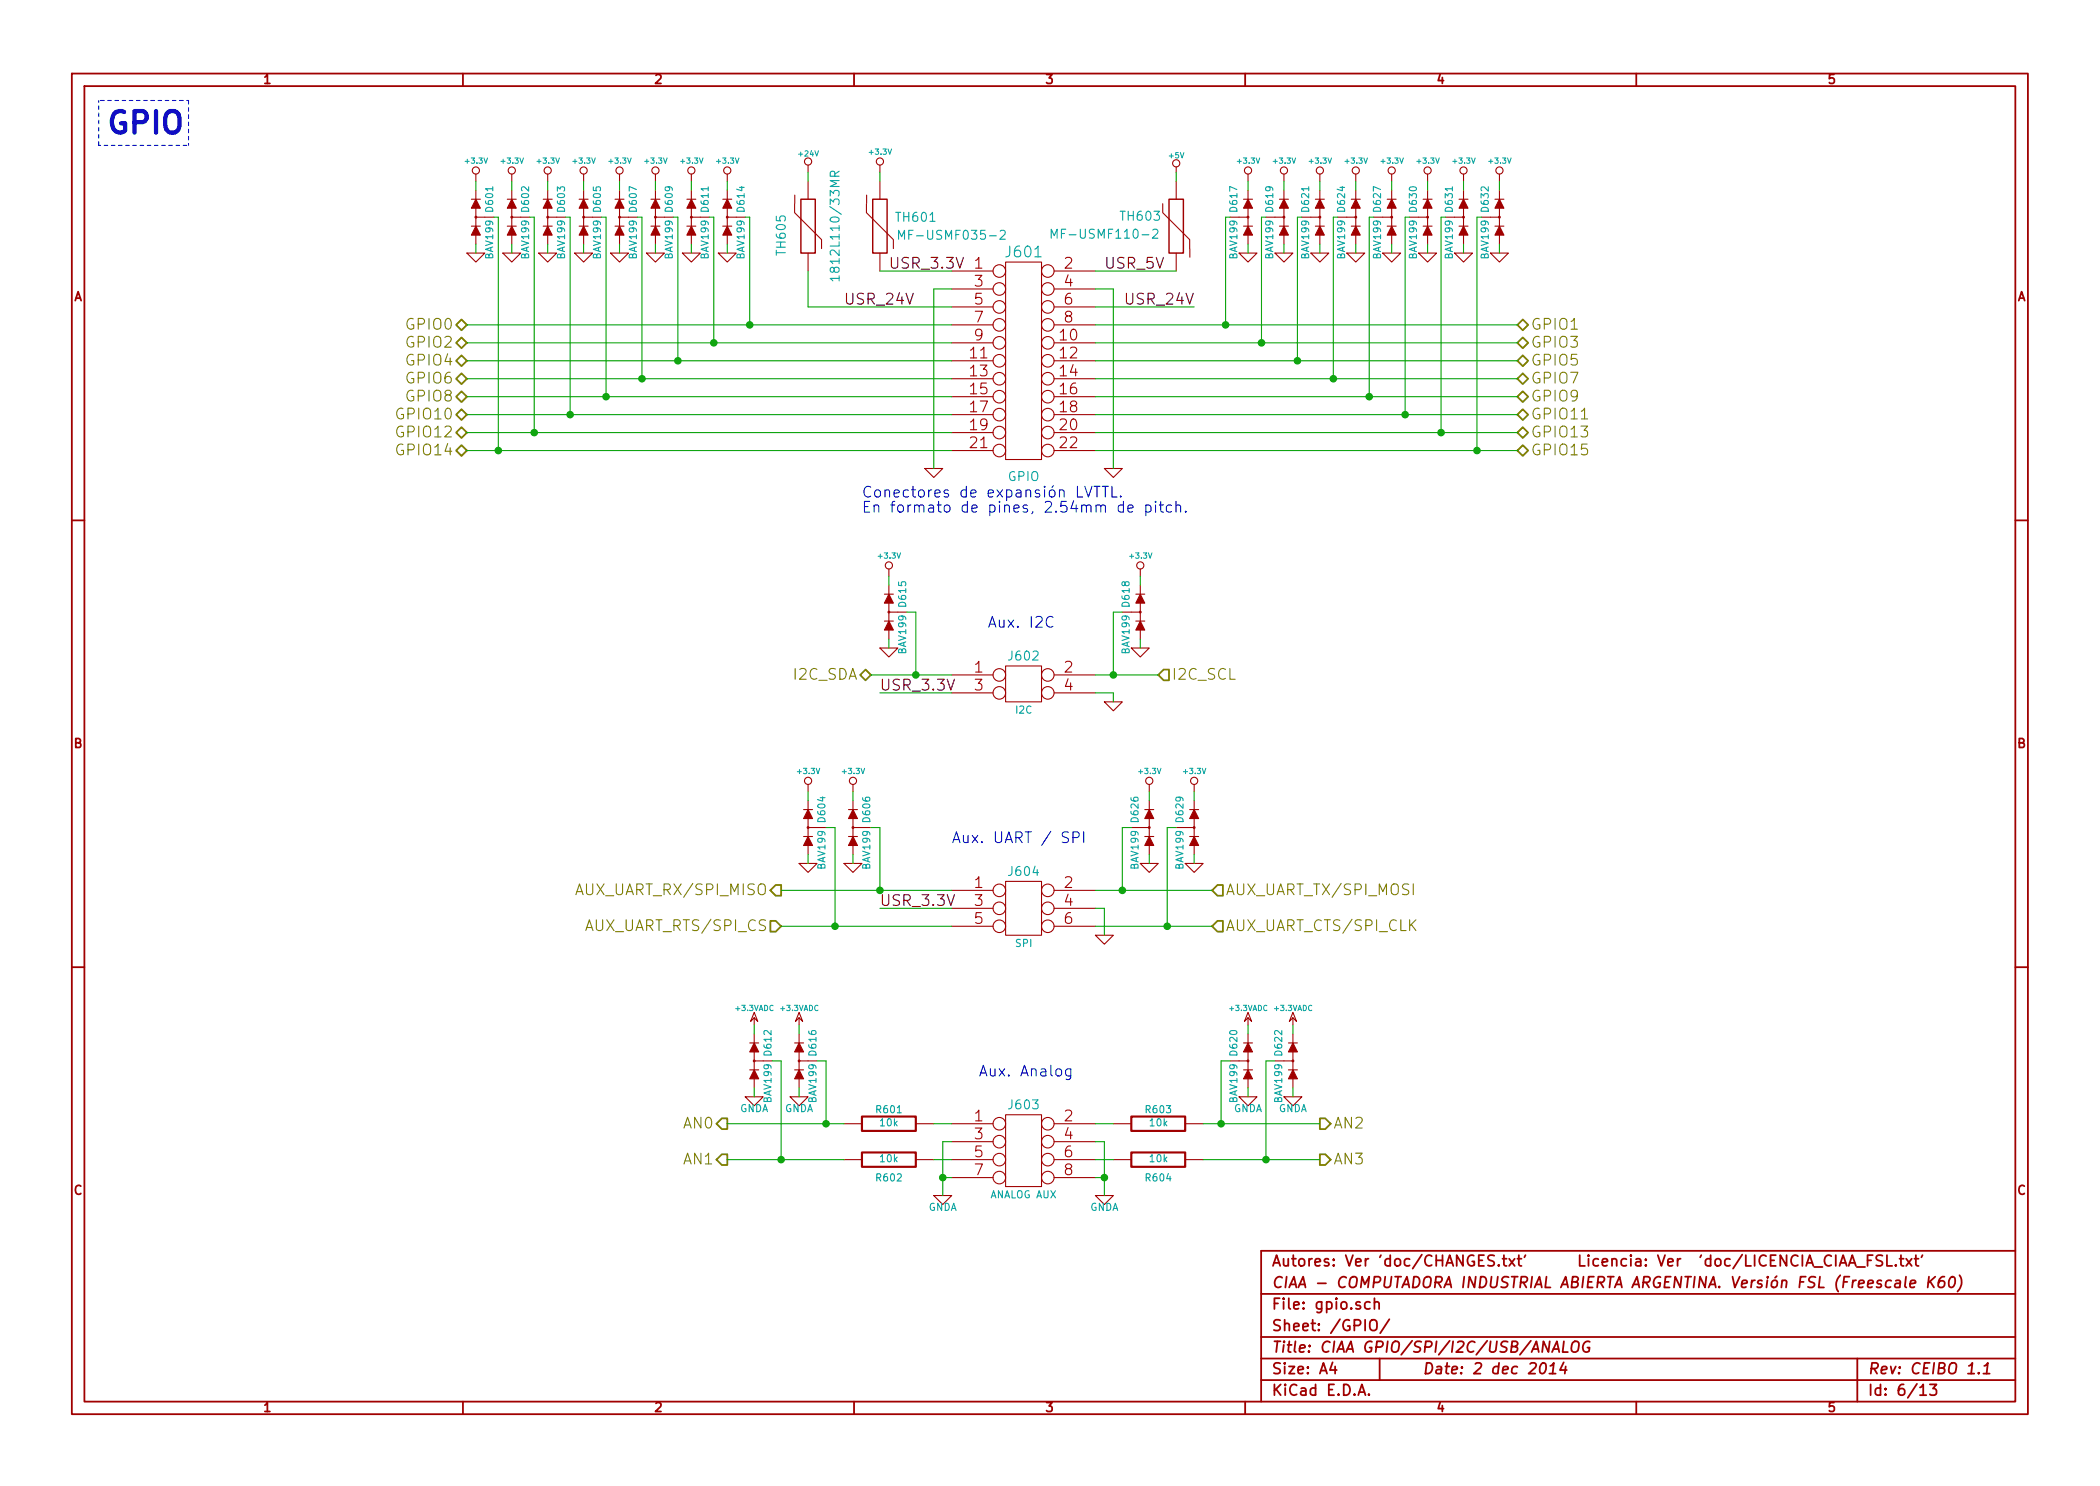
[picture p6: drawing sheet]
<svg xmlns="http://www.w3.org/2000/svg" width="297mm" height="210mm" viewBox="0 0 297 210" stroke-linecap="round" stroke-linejoin="round" font-family="sans-serif">
<g fill="none" stroke="#a00000" stroke-width=".25">
<path d="M10.2 10.4h276.6v189.7h-276.6zM11.9 12.2h273.2v186.1h-273.2zM65.5 10.4v1.8M120.8 10.4v1.8M176.1 10.4v1.8M231.4 10.4v1.8M10.2 73.6h1.7M285.1 73.6h1.7M10.2 136.8h1.7M285.1 136.8h1.7M211.4 177.7a.62 .62 0 0 0-.9 0 .36 .36 0 0 0 .3 .6l.2 .1a.36 .36 0 0 1 .4 .4 .36 .36 0 0 1-.4 .3l-.5-.1M212 179h.1l-.1 .1-.1-.1h.1v.1"/>
<path d="M212.5 178.1h.6M212.7 177.6v1.3l.1 .1 .3 .1M256.6 179.3h1.2M259 177.7a.63 .63 0 0 0-.7 0 .63 .63 0 0 0-.2 .8 .6 .6 0 0 0 .3 .5 .6 .6 0 0 0 .6 0M259.7 177.6v1.5M260.2 179.1l.5-1.5 .5 1.5M260.3 178.7h.8M261.5 179.1l.5-1.5 .5 1.5M261.6 178.7h.8M262.6 179.3h1.2M264.2 178.3h.5M264.9 177.6h-.7v1.5"/>
<path d="M266.3 177.7a.62 .62 0 0 0-.8 0 .36 .36 0 0 0 .2 .6l.3 .1a.36 .36 0 0 1 .3 .4 .36 .36 0 0 1-.3 .3l-.6-.1M266.9 177.6v1.5h.7M268.1 179h.1l-.1 .1v-.1v.1M268.7 178.1h.6M268.9 177.6v1.3l.1 .1 .3 .1M269.6 178.1l.8 1M270.4 178.1l-.8 1M270.8 178.1h.6M271 177.6v1.3l.1 .1 .3 .1M271.9 177.6l-.1 .3M285.1 177h-106.7v21.3M65.5 198.3v1.8"/>
<path d="M120.8 198.3v1.8M176.1 198.3v1.8M178.4 183.1h106.7M178.4 189.2h106.7M178.4 195.3h106.7M178.4 192.2h106.7M188.5 192.8l-.4 1h1M188.8 193.3v1.1M192.1 197.4l.5-1.5 .5 1.5M192.3 197h.7M193.6 197.3h.1l-.1 .1-.1-.1h.1v.1M193.8 184.3a.48 .48 0 0 0-.7 0l-.1 .6a.48 .48 0 0 0 .8 .2"/>
<path d="M193.8 187a.5 .5 0 0 1 .6-.3 .5 .5 0 0 1 .4 .5l-.1 .9a.53 .53 0 0 1-.6 .2 .53 .53 0 0 1-.3-.5zM194.4 184.3a.38 .38 0 0 1 .7 .1v.8M194.4 183.7v1.5M195.1 192.2v3.1M196.5 186.7l-1.3 1.9M218 193a.35 .35 0 0 1 .4-.2 .35 .35 0 0 1 .3 .3 .87 .87 0 0 1-.6 1.3l-.2-.1a1.14 1.14 0 0 1 .1-1.3zM219.2 194.4h.8M219.2 189.8l-.2 1.5-.7-1.5-.2 1.5M219.3 193.3l.5-.5-.2 1.6M219.5 191.3l.7-1.5 .3 1.5M219.7 190.9h.7M221.2 192.8l-.6 1h1"/>
<path d="M221.2 189.8l-.2 1.5h.8M221.5 193.3l-.2 1.1M222.4 190a.49 .49 0 0 1 .6-.2 .49 .49 0 0 1 .3 .5v.5a.53 .53 0 0 1-.4 .5 .53 .53 0 0 1-.6-.2l-.1-.3zM224.9 189.9a.78 .78 0 0 0-1 .4 .78 .78 0 0 0 .4 1l.5-.1v-.5h-.3M231.4 198.3v1.8M262.7 192.2v6.1M268.1 181.2l.2-.1 .4 .1 .1 .2-.1 .8M268.8 181.5l-.5 .1a.35 .35 0 0 0-.3 .5l.2 .1 .5-.1M269.6 180.6l-.2 1.4 .2 .2M270.2 181.7l.7-.2v-.3l-.1-.1-.5 .1-.1 .8 .2 .2 .4-.1M271.6 196.3l.4-.4v1.5M271.6 197.4h.9"/>
<path d="M272.8 180.6l-.1 1.6M273 195.9h.9l-.5 .6a.42 .42 0 0 1 .5 .3v.3l-.1 .2-.6 .1-.2-.1M273 181.3l.6 .9M273.7 180.6l-1 .9M275 180.6a.72 .72 0 0 0-.8 .7v.7a.52 .52 0 0 0 .8-.1v-.5a.49 .49 0 0 0-.8 .1M275.9 180.8a.35 .35 0 0 1 .4-.2 .35 .35 0 0 1 .2 .3 .87 .87 0 0 1-.6 1.3l-.1-.1a1.14 1.14 0 0 1 .1-1.3zM277.2 180.4a1.78 1.78 0 0 1-.3 2.3M280.5 194.4h.9M280.7 193.3l.5-.5-.2 1.6"/>
</g>
<g fill="none" stroke="#808000" stroke-width=".25">
<path d="M64.5 46l.8-.8 .7 .8-.7 .7zM64.5 48.5l.8-.8 .7 .8-.7 .8zM64.5 51l.8-.7 .7 .7-.7 .8zM65.3 52.8l.7 .8-.7 .8-.8-.8zM65.3 55.4l.7 .7-.7 .8-.8-.8zM65.3 57.9l.7 .8-.7 .7-.8-.7zM214.6 46l.8-.8 .8 .8-.8 .7zM214.6 48.5l.8-.8 .8 .8-.8 .8zM214.6 51l.8-.7 .8 .7-.8 .8zM214.6 53.6l.8-.8 .8 .8-.8 .8zM214.6 56.1l.8-.7 .8 .7-.8 .8zM214.6 58.7l.8-.8 .8 .8-.8 .7z"/>
<path d="M65.3 60.4l.7 .8-.7 .8-.8-.8zM65.3 63l.7 .7-.7 .8-.8-.8zM214.6 61.2l.8-.8 .8 .8-.8 .8zM214.6 63.7l.8-.7 .8 .7-.8 .8zM121.7 95.5l.7-.8 .8 .8-.8 .8zM164.6 94.7h.8v1.6h-.8l-.8-.8zM109 130.3h.7l.8 .8-.8 .7h-.7zM109.7 125.2h.8v1.5h-.8l-.7-.7zM172.2 125.2h.8v1.5h-.8l-.8-.7zM172.2 130.3h.8v1.5h-.8l-.8-.7zM101.3 159l.8-.8h.8v1.6h-.8zM186.7 158.2h.8l.7 .8-.7 .8h-.8z"/>
<path d="M102.1 163.3h.8v1.5h-.8l-.8-.7zM186.7 163.3h.8l.7 .8-.7 .7h-.8z"/>
</g>
<path d="M223.7 59.3h.9M81.5 126.6l.5-1.5 .5 1.5M199.6 130.8l.7 .9M199.9 125.1v1.5M200.3 130.1l-.9 .9" fill="none" stroke="#808000" stroke-width=".15"/>
<path d="M113.3 28.2h2v7.6h-2zM123.4 28.2h2.1v7.6h-2.1zM165.4 28.2h2v7.6h-2z" fill="none" stroke="#a00000" stroke-width=".2"/>
<g fill="none" stroke="#a00000" stroke-width=".15">
<path d="M66 35.8h2.6l-1.3 1.3zM66.7 32h1.2M66.7 28.2h1.2M67.3 24.6v1M67.3 30.7h2.5M67.3 26.9v1.3M67.3 29.5v2.5M67.3 33.3v1.2M71.1 35.8h2.6l-1.3 1.3zM71.8 32h1.2M71.8 28.2h1.2M72.4 24.6v1"/>
<path d="M72.4 30.7h2.5M72.4 26.9v1.3M72.4 29.5v2.5M72.4 33.3v1.2M76.2 35.8h2.5l-1.2 1.3zM76.8 32h1.3M76.8 28.2h1.3M77.5 24.6v1M77.5 30.7h2.5M77.5 26.9v1.3M77.5 29.5v2.5M77.5 33.3v1.2"/>
<path d="M81.3 35.8h2.5l-1.3 1.3zM81.9 32h1.3M81.9 28.2h1.3M82.5 24.6v1M82.5 30.7h2.6M82.5 26.9v1.3M82.5 29.5v2.5M82.5 33.3v1.2M86.4 35.8h2.5l-1.3 1.3zM87 32h1.3M87 28.2h1.3M87.6 24.6v1"/>
<path d="M87.6 30.7h2.6M87.6 26.9v1.3M87.6 29.5v2.5M87.6 33.3v1.2M91.4 35.8h2.6l-1.3 1.3zM92.1 32h1.2M92.1 28.2h1.2M92.7 24.6v1M92.7 30.7h2.5M92.7 26.9v1.3M92.7 29.5v2.5M92.7 33.3v1.2"/>
<path d="M96.5 35.8h2.6l-1.3 1.3zM97.2 32h1.2M97.2 28.2h1.2M97.8 24.6v1M97.8 30.7h2.5M97.8 26.9v1.3M97.8 29.5v2.5M97.8 33.3v1.2M101.6 35.8h2.5l-1.2 1.3zM102.2 32h1.3M102.2 28.2h1.3M102.9 24.6v1"/>
<path d="M102.9 30.7h2.5M102.9 26.9v1.3M102.9 29.5v2.5M102.9 33.3v1.2M112.4 28.8v1.3l3.8 3.8v1.3M114.3 23.4v1M114.3 25.6v2.6M114.3 35.8v2.5M122.6 28.8v1.3l3.8 3.8v1.3M124.5 23.4v1M124.5 25.6v2.6M124.5 35.8v2.5"/>
<path d="M134.6 38.3h5.9M142.2 37.1h5.1v27.9h-5.1zM149.1 38.3h5.8M164.5 28.8v1.3l3.8 3.8v1.3M166.4 23.6v.8M166.4 25.6v2.6M166.4 35.8v2.5M174 30.7h2.5M175.3 35.8h2.5l-1.3 1.3zM175.9 32h1.3M175.9 28.2h1.3M176.5 24.6v1"/>
<path d="M176.5 26.9v1.3M176.5 29.5v2.5M176.5 33.3v1.2M179.1 30.7h2.5M180.3 35.8h2.6l-1.3 1.3zM181 32h1.2M181 28.2h1.2M181.6 24.6v1M181.6 26.9v1.3M181.6 29.5v2.5M181.6 33.3v1.2M184.1 30.7h2.6"/>
<path d="M185.4 35.8h2.6l-1.3 1.3zM186.1 32h1.2M186.1 28.2h1.2M186.7 24.6v1M186.7 26.9v1.3M186.7 29.5v2.5M186.7 33.3v1.2M189.2 30.7h2.6M190.5 35.8h2.5l-1.2 1.3zM191.1 32h1.3M191.1 28.2h1.3M191.8 24.6v1"/>
<path d="M191.8 26.9v1.3M191.8 29.5v2.5M191.8 33.3v1.2M194.3 30.7h2.5M195.6 35.8h2.5l-1.3 1.3zM196.2 32h1.3M196.2 28.2h1.3M196.8 24.6v1M196.8 26.9v1.3M196.8 29.5v2.5M196.8 33.3v1.2M199.4 30.7h2.5"/>
<path d="M200.7 35.8h2.5l-1.3 1.3zM201.3 32h1.3M201.3 28.2h1.3M201.9 24.6v1M201.9 26.9v1.3M201.9 29.5v2.5M201.9 33.3v1.2M204.5 30.7h2.5M205.7 35.8h2.6l-1.3 1.3zM206.4 32h1.2M206.4 28.2h1.2M207 24.6v1"/>
<path d="M207 26.9v1.3M207 29.5v2.5M207 33.3v1.2M209.5 30.7h2.6M210.8 35.8h2.6l-1.3 1.3zM211.5 32h1.2M211.5 28.2h1.2M212.1 24.6v1M212.1 26.9v1.3M212.1 29.5v2.5M212.1 33.3v1.2M134.6 40.9h5.9"/>
<path d="M134.6 43.4h5.9M134.6 46h5.9M134.6 48.5h5.9M134.6 51h5.9M134.6 53.6h5.9M134.6 56.1h5.9M134.6 58.7h5.9M149.1 40.9h5.8M149.1 43.4h5.8M149.1 46h5.8M149.1 48.5h5.8M149.1 51h5.8"/>
<path d="M149.1 53.6h5.8M149.1 56.1h5.8M149.1 58.7h5.8M130.8 66.3h2.5l-1.2 1.3zM134.6 61.2h5.9M134.6 63.7h5.9M149.1 61.2h5.8M149.1 63.7h5.8M156.2 66.3h2.5l-1.2 1.3zM124.5 91.7h2.5l-1.3 1.3zM125.1 87.9h1.3M125.1 84.1h1.3"/>
<path d="M125.7 80.5v1M125.7 86.6h2.6M125.7 82.8v1.3M125.7 85.3v2.6M125.7 89.1v1.3M134.6 95.5h5.9M134.6 98h5.9M142.2 94.2h5.1v5.1h-5.1zM149.1 95.5h5.8M149.1 98h5.8M156.2 99.3h2.5l-1.2 1.3zM158.7 86.6h2.6"/>
<path d="M160 91.7h2.6l-1.3 1.3zM160.7 87.9h1.2M160.7 84.1h1.2M161.3 80.5v1M161.3 82.8v1.3M161.3 85.3v2.6M161.3 89.1v1.3M113.7 118.4h1.2M113.7 114.5h1.2M114.3 111v1M114.3 113.3v1.2M114.3 115.8v2.6"/>
<path d="M114.3 119.6v1.3M114.3 117.1h2.5M120 118.4h1.3M120 114.5h1.3M120.6 111v1M120.6 117.1h2.6M120.6 113.3v1.2M120.6 115.8v2.6M120.6 119.6v1.3M160 117.1h2.6M161.9 118.4h1.3M161.9 114.5h1.3"/>
<path d="M162.6 111v1M162.6 113.3v1.2M162.6 115.8v2.6M162.6 119.6v1.3M166.4 117.1h2.5M168.3 118.4h1.2M168.3 114.5h1.2M168.9 111v1M168.9 113.3v1.2M168.9 115.8v2.6M168.9 119.6v1.3M113 122.2h2.6l-1.3 1.2z"/>
<path d="M119.4 122.2h2.5l-1.3 1.2zM134.6 126h5.9M134.6 128.5h5.9M134.6 131.1h5.9M142.2 124.7h5.1v7.6h-5.1zM149.1 126h5.8M149.1 128.5h5.8M149.1 131.1h5.8M154.9 132.3h2.6l-1.3 1.3zM161.3 122.2h2.5l-1.2 1.2zM167.6 122.2h2.6l-1.3 1.2zM105.4 155.2h2.5l-1.2 1.3z"/>
<path d="M106 151.4h1.3M106 147.6h1.3M106.7 144v1M106.7 143.3l.5 1.2-.5-.5-.5 .5zM106.7 150.1h2.5M106.7 146.3v1.3M106.7 148.8v2.6M106.7 152.6v1.3M111.8 155.2h2.5l-1.3 1.3zM112.4 151.4h1.3M112.4 147.6h1.3M113 144v1"/>
<path d="M113 143.3l.5 1.2-.5-.5-.5 .5zM113 150.1h2.6M113 146.3v1.3M113 148.8v2.6M113 152.6v1.3M119.4 159h2.5M129.5 159h2.6M134.6 159h5.9M142.2 157.7h5.1v10.2h-5.1zM149.1 159h5.8M157.5 159h2.5M167.6 159h2.6"/>
<path d="M174 150.1h2.5M175.3 155.2h2.5l-1.3 1.3zM175.9 151.4h1.3M175.9 147.6h1.3M176.5 144v1M176.5 143.3l.5 1.2-.5-.5-.5 .5zM176.5 146.3v1.3M176.5 148.8v2.6M176.5 152.6v1.3M180.3 150.1h2.6M181.6 155.2h2.5l-1.2 1.3zM182.2 151.4h1.3"/>
<path d="M182.2 147.6h1.3M182.9 144v1M182.9 143.3l.5 1.2-.5-.5-.5 .5zM182.9 146.3v1.3M182.9 148.8v2.6M182.9 152.6v1.3M119.4 164.1h2.5M129.5 164.1h2.6M132.1 169.2h2.5l-1.3 1.2zM134.6 164.1h5.9M134.6 161.5h5.9M134.6 166.6h5.9"/>
<path d="M149.1 164.1h5.8M149.1 161.5h5.8M149.1 166.6h5.8M154.9 169.2h2.6l-1.3 1.2zM157.5 164.1h2.5M167.6 164.1h2.6"/>
<circle cx="67.3" cy="30.7" r=".13"/>
<circle cx="67.3" cy="24.1" r=".51"/>
<circle cx="72.4" cy="30.7" r=".13"/>
<circle cx="72.4" cy="24.1" r=".51"/>
<circle cx="77.5" cy="30.7" r=".13"/>
<circle cx="77.5" cy="24.1" r=".51"/>
<circle cx="82.5" cy="30.7" r=".13"/>
<circle cx="82.6" cy="24.1" r=".51"/>
<circle cx="87.6" cy="30.7" r=".13"/>
<circle cx="87.6" cy="24.1" r=".51"/>
<circle cx="92.7" cy="30.7" r=".13"/>
<circle cx="92.7" cy="24.1" r=".51"/>
<circle cx="97.8" cy="30.7" r=".13"/>
<circle cx="97.8" cy="24.1" r=".51"/>
<circle cx="102.9" cy="30.7" r=".13"/>
<circle cx="102.9" cy="24.1" r=".51"/>
<circle cx="114.3" cy="22.9" r=".51"/>
<circle cx="124.5" cy="22.9" r=".51"/>
<circle cx="141.4" cy="38.3" r=".89"/>
<circle cx="148.2" cy="38.3" r=".89"/>
<circle cx="166.4" cy="23.1" r=".51"/>
<circle cx="176.5" cy="30.7" r=".13"/>
<circle cx="176.5" cy="24.1" r=".51"/>
<circle cx="181.6" cy="30.7" r=".13"/>
<circle cx="181.6" cy="24.1" r=".51"/>
<circle cx="186.7" cy="30.7" r=".13"/>
<circle cx="186.7" cy="24.1" r=".51"/>
<circle cx="191.8" cy="30.7" r=".13"/>
<circle cx="191.8" cy="24.1" r=".51"/>
<circle cx="196.8" cy="30.7" r=".13"/>
<circle cx="196.9" cy="24.1" r=".51"/>
<circle cx="201.9" cy="30.7" r=".13"/>
<circle cx="201.9" cy="24.1" r=".51"/>
<circle cx="207" cy="30.7" r=".13"/>
<circle cx="207" cy="24.1" r=".51"/>
<circle cx="212.1" cy="30.7" r=".13"/>
<circle cx="212.1" cy="24.1" r=".51"/>
<circle cx="141.4" cy="40.9" r=".89"/>
<circle cx="141.4" cy="43.4" r=".89"/>
<circle cx="141.4" cy="53.6" r=".89"/>
<circle cx="141.4" cy="48.5" r=".89"/>
<circle cx="141.4" cy="46" r=".89"/>
<circle cx="141.4" cy="51" r=".89"/>
<circle cx="141.4" cy="56.1" r=".89"/>
<circle cx="141.4" cy="58.7" r=".89"/>
<circle cx="148.2" cy="40.9" r=".89"/>
<circle cx="148.2" cy="53.6" r=".89"/>
<circle cx="148.2" cy="43.4" r=".89"/>
<circle cx="148.2" cy="46" r=".89"/>
<circle cx="148.2" cy="48.5" r=".89"/>
<circle cx="148.2" cy="56.1" r=".89"/>
<circle cx="148.2" cy="58.7" r=".89"/>
<circle cx="148.2" cy="51" r=".89"/>
<circle cx="141.4" cy="63.7" r=".89"/>
<circle cx="141.4" cy="61.2" r=".89"/>
<circle cx="148.2" cy="61.2" r=".89"/>
<circle cx="148.2" cy="63.7" r=".89"/>
<circle cx="125.7" cy="86.6" r=".13"/>
<circle cx="125.7" cy="80" r=".51"/>
<circle cx="141.4" cy="95.5" r=".89"/>
<circle cx="141.4" cy="98" r=".89"/>
<circle cx="148.2" cy="95.5" r=".89"/>
<circle cx="148.2" cy="98" r=".89"/>
<circle cx="161.3" cy="86.6" r=".13"/>
<circle cx="161.3" cy="80" r=".51"/>
<circle cx="114.3" cy="117.1" r=".13"/>
<circle cx="114.3" cy="110.5" r=".51"/>
<circle cx="120.6" cy="117.1" r=".13"/>
<circle cx="120.7" cy="110.5" r=".51"/>
<circle cx="162.6" cy="117.1" r=".13"/>
<circle cx="162.6" cy="110.5" r=".51"/>
<circle cx="168.9" cy="117.1" r=".13"/>
<circle cx="168.9" cy="110.5" r=".51"/>
<circle cx="141.4" cy="131.1" r=".89"/>
<circle cx="141.4" cy="128.5" r=".89"/>
<circle cx="141.4" cy="126" r=".89"/>
<circle cx="148.2" cy="128.5" r=".89"/>
<circle cx="148.2" cy="131.1" r=".89"/>
<circle cx="148.2" cy="126" r=".89"/>
<circle cx="106.7" cy="150.1" r=".13"/>
<circle cx="113" cy="150.1" r=".13"/>
<circle cx="141.4" cy="159" r=".89"/>
<circle cx="148.2" cy="159" r=".89"/>
<circle cx="176.5" cy="150.1" r=".13"/>
<circle cx="182.9" cy="150.1" r=".13"/>
<circle cx="141.4" cy="161.5" r=".89"/>
<circle cx="141.4" cy="166.6" r=".89"/>
<circle cx="141.4" cy="164.1" r=".89"/>
<circle cx="148.2" cy="161.5" r=".89"/>
<circle cx="148.2" cy="164.1" r=".89"/>
<circle cx="148.2" cy="166.6" r=".89"/>
</g>
<path d="M118.1 24.9l-.1-.6-.1-.1-.3 .1-.2 .2v.4h1.3M118.7 39.4h-1.3l.4 .3M118.7 39v.7M118.7 24.2l-.6 .4M127.1 33.9v-1.3l.4 .9 .4-.9v1.3M141.5 32.7l.2-.1h.3l.1 .1 .1 .3-.1 .1-.7 .8h.8M148.7 33.7v-1.3l.4 .9 .4-.9v1.3M163.1 32.6l.1-.2h.4l.1 .2 .1 .2-.1 .2-.7 .7h.8" fill="none" stroke="#00a0a0" stroke-width=".15"/>
<path d="M121.9 158h7.6v2h-7.6zM160 158h7.6v2h-7.6zM121.9 163.1h7.6v2h-7.6zM160 163.1h7.6v2h-7.6z" fill="none" stroke="#a00000" stroke-width=".3"/>
<g fill="none" stroke="#00f" stroke-width=".15">
<path d="M153.4 68.8l.5 1.5 .6-1.5M154.7 68.8h.9M155.2 68.8v1.5M155.9 68.8h.9M156.3 68.8v1.5M157.3 68.8v1.5h.7M158.5 70.2l.1 .1h-.1h-.1l.1-.1v.1M159.5 72l.8-.2-.1-.3-.4-.1-.3 .3 .1 .7 .2 .1 .4-.1M162.1 71.5a.48 .48 0 0 1 .6 .1l.1 .6a.48 .48 0 0 1-.7 .2M162.1 71.4v1.6M163.4 70.9v.1v.1l.1-.1-.1-.1v.2M163.4 71.4v1.1"/>
<path d="M164 71.4h.6M164.2 70.9v1.4l.1 .1 .3 .1M165.7 71.5a.48 .48 0 0 0-.7 .1v.6a.48 .48 0 0 0 .7 .2M166.3 71.6a.38 .38 0 0 1 .7 .1v.8M166.3 70.9v1.6M167.7 72.3l.1 .1-.1 .1-.1-.1 .1-.1v.2M148.9 87.4a.63 .63 0 0 0-.7 0 .63 .63 0 0 0-.2 .7 .6 .6 0 0 0 .3 .6 .6 .6 0 0 0 .6-.1M151.1 117.8a.62 .62 0 0 0-.8 .1 .36 .36 0 0 0 .2 .5l.3 .1a.36 .36 0 0 1 .3 .4 .36 .36 0 0 1-.3 .3l-.6-.1M151.8 118.5h.5a.42 .42 0 0 0 .4-.4 .42 .42 0 0 0-.4-.4h-.5v1.5M153.3 117.7v1.5M151.5 151.2v1.3a.43 .43 0 0 1-.7 .2M151.5 151.3a.48 .48 0 0 0-.7 .1l-.1 .6a.48 .48 0 0 0 .8 .2"/>
</g>
<g fill="#a00000" stroke="#a00000" stroke-width=".15">
<path d="M176.5 32l.7 1.3h-1.3z"/>
<path d="M176.5 28.2l.7 1.3h-1.3z"/>
<path d="M181.6 32l.6 1.3h-1.2z"/>
<path d="M181.6 28.2l.6 1.3h-1.2z"/>
<path d="M186.7 32l.6 1.3h-1.2z"/>
<path d="M186.7 28.2l.6 1.3h-1.2z"/>
<path d="M191.8 32l.6 1.3h-1.3z"/>
<path d="M191.8 28.2l.6 1.3h-1.3z"/>
<path d="M196.8 32l.7 1.3h-1.3z"/>
<path d="M196.8 28.2l.7 1.3h-1.3z"/>
<path d="M201.9 32l.7 1.3h-1.3z"/>
<path d="M201.9 28.2l.7 1.3h-1.3z"/>
<path d="M207 32l.6 1.3h-1.2z"/>
<path d="M207 28.2l.6 1.3h-1.2z"/>
<path d="M212.1 32l.6 1.3h-1.2z"/>
<path d="M212.1 28.2l.6 1.3h-1.2z"/>
<path d="M67.3 32l.6 1.3h-1.2z"/>
<path d="M67.3 28.2l.6 1.3h-1.2z"/>
<path d="M72.4 32l.6 1.3h-1.2z"/>
<path d="M72.4 28.2l.6 1.3h-1.2z"/>
<path d="M77.5 32l.6 1.3h-1.3z"/>
<path d="M77.5 28.2l.6 1.3h-1.3z"/>
<path d="M82.5 32l.7 1.3h-1.3z"/>
<path d="M82.5 28.2l.7 1.3h-1.3z"/>
<path d="M87.6 32l.7 1.3h-1.3z"/>
<path d="M87.6 28.2l.7 1.3h-1.3z"/>
<path d="M92.7 32l.6 1.3h-1.2z"/>
<path d="M92.7 28.2l.6 1.3h-1.2z"/>
<path d="M97.8 32l.6 1.3h-1.2z"/>
<path d="M97.8 28.2l.6 1.3h-1.2z"/>
<path d="M102.9 32l.6 1.3h-1.3z"/>
<path d="M102.9 28.2l.6 1.3h-1.3z"/>
<path d="M161.3 87.9l.6 1.2h-1.2z"/>
<path d="M161.3 84.1l.6 1.2h-1.2z"/>
<path d="M125.7 87.9l.7 1.2h-1.3z"/>
<path d="M125.7 84.1l.7 1.2h-1.3z"/>
<path d="M176.5 151.4l.7 1.2h-1.3z"/>
<path d="M176.5 147.6l.7 1.2h-1.3z"/>
<path d="M182.9 151.4l.6 1.2h-1.3z"/>
<path d="M182.9 147.6l.6 1.2h-1.3z"/>
<path d="M106.7 151.4l.6 1.2h-1.3z"/>
<path d="M106.7 147.6l.6 1.2h-1.3z"/>
<path d="M113 151.4l.7 1.2h-1.3z"/>
<path d="M113 147.6l.7 1.2h-1.3z"/>
<path d="M162.6 118.4l.6 1.2h-1.3z"/>
<path d="M162.6 114.5l.6 1.3h-1.3z"/>
<path d="M168.9 118.4l.6 1.2h-1.2z"/>
<path d="M168.9 114.5l.6 1.3h-1.2z"/>
<path d="M114.3 118.4l.6 1.2h-1.2z"/>
<path d="M114.3 114.5l.6 1.3h-1.2z"/>
<path d="M120.6 118.4l.7 1.2h-1.3z"/>
<path d="M120.6 114.5l.7 1.3h-1.3z"/>
</g>
<g fill="none" stroke="#00a000" stroke-width=".15">
<path d="M67.3 25.6v1.3M67.3 34.5v1.3M69.8 30.7h.7v33M72.4 25.6v1.3M72.4 34.5v1.3M74.9 30.7h.7v30.5M77.5 25.6v1.3M77.5 34.5v1.3M80 30.7h.6v28M82.5 25.6v1.3M82.5 34.5v1.3M85.1 30.7h.6v25.4"/>
<path d="M87.6 25.6v1.3M87.6 34.5v1.3M90.2 30.7h.6v22.9M92.7 25.6v1.3M92.7 34.5v1.3M95.2 30.7h.7v20.3M97.8 25.6v1.3M97.8 34.5v1.3M100.3 30.7h.7v17.8M102.9 25.6v1.3M102.9 34.5v1.3M105.4 30.7h.6v15.3"/>
<path d="M114.3 24.4v1.2M114.3 38.3v5.1h20.3M124.5 38.3h10.1M124.5 24.4v1.2M154.9 38.3h11.5M166.4 24.4v1.2M174 30.7h-.6v15.3M176.5 25.6v1.3M176.5 34.5v1.3M179.1 30.7h-.7v17.8M181.6 25.6v1.3M181.6 34.5v1.3"/>
<path d="M184.1 30.7h-.6v20.3M186.7 25.6v1.3M186.7 34.5v1.3M189.2 30.7h-.6v22.9M191.8 25.6v1.3M191.8 34.5v1.3M194.3 30.7h-.6v25.4M196.8 25.6v1.3M196.8 34.5v1.3M199.4 30.7h-.6v28M201.9 25.6v1.3M201.9 34.5v1.3"/>
<path d="M204.5 30.7h-.7v30.5M207 25.6v1.3M207 34.5v1.3M209.5 30.7h-.6v33M212.1 25.6v1.3M212.1 34.5v1.3M66 46h68.6M66 48.5h68.6M66 51h68.6M66 53.6h68.6M66 56.1h68.6M66 58.7h68.6"/>
<path d="M134.6 40.9h-2.5v25.4M154.9 46h59.7M154.9 48.5h59.7M154.9 51h59.7M154.9 53.6h59.7M154.9 56.1h59.7M154.9 58.7h59.7M154.9 40.9h2.6v25.4M154.9 43.4h14M66 61.2h68.6M66 63.7h68.6M154.9 61.2h59.7"/>
<path d="M154.9 63.7h59.7M123.2 95.5h11.4M124.5 98h10.1M125.7 81.5v1.3M125.7 90.4v1.3M128.3 86.6h1.2v8.9M154.9 98h2.6v1.3M154.9 95.5h8.9M158.7 86.6h-1.2v8.9M161.3 81.5v1.3M161.3 90.4v1.3M114.3 112v1.3"/>
<path d="M116.8 117.1h1.3v14M120.6 112v1.3M123.2 117.1h1.3v8.9M160 117.1h-1.3v8.9M162.6 112v1.3M166.4 117.1h-1.3v14M168.9 112v1.3M110.5 126h24.1M110.5 131.1h24.1M114.3 120.9v1.3M120.6 120.9v1.3M124.5 128.5h10.1"/>
<path d="M154.9 128.5h1.3v3.8M154.9 126h16.5M154.9 131.1h16.5M162.6 120.9v1.3M168.9 120.9v1.3M102.9 159h16.5M106.7 145v1.3M106.7 153.9v1.3M109.2 150.1h1.3v14M113 145v1.3M113 153.9v1.3M115.6 150.1h1.2v8.9"/>
<path d="M132.1 159h2.5M154.9 159h2.6M170.2 159h16.5M174 150.1h-1.3v8.9M176.5 145v1.3M176.5 153.9v1.3M180.3 150.1h-1.2v14M182.9 145v1.3M182.9 153.9v1.3M102.9 164.1h16.5M132.1 164.1h2.5M133.3 166.6h1.3"/>
<path d="M134.6 161.5h-1.3v7.7M154.9 164.1h2.6M154.9 161.5h1.3v7.7M154.9 166.6h1.3M170.2 164.1h16.5"/>
</g>
<path d="M14 14.2v6.4M26.7 14.2h-12.7M14 20.6h12.7M26.7 20.6v-6.4" fill="none" stroke="#00f" stroke-width=".15" stroke-dasharray=".5" stroke-dashoffset=".3"/>
<g fill="#00a000" stroke="#00a000" stroke-width=".25">
<circle cx="133.3" cy="166.6" r=".41"/>
<circle cx="156.2" cy="166.6" r=".41"/>
<circle cx="208.9" cy="63.7" r=".41"/>
<circle cx="198.8" cy="58.7" r=".41"/>
<circle cx="193.7" cy="56.1" r=".41"/>
<circle cx="188.6" cy="53.6" r=".41"/>
<circle cx="183.5" cy="51" r=".41"/>
<circle cx="178.4" cy="48.5" r=".41"/>
<circle cx="203.8" cy="61.2" r=".41"/>
<circle cx="173.4" cy="46" r=".41"/>
<circle cx="106" cy="46" r=".41"/>
<circle cx="95.9" cy="51" r=".41"/>
<circle cx="101" cy="48.5" r=".41"/>
<circle cx="90.8" cy="53.6" r=".41"/>
<circle cx="85.7" cy="56.1" r=".41"/>
<circle cx="80.6" cy="58.7" r=".41"/>
<circle cx="75.6" cy="61.2" r=".41"/>
<circle cx="70.5" cy="63.7" r=".41"/>
<circle cx="129.5" cy="95.5" r=".41"/>
<circle cx="157.5" cy="95.5" r=".41"/>
<circle cx="172.7" cy="159" r=".41"/>
<circle cx="179.1" cy="164.1" r=".41"/>
<circle cx="110.5" cy="164.1" r=".41"/>
<circle cx="116.8" cy="159" r=".41"/>
<circle cx="118.1" cy="131.1" r=".41"/>
<circle cx="124.5" cy="126" r=".41"/>
<circle cx="158.7" cy="126" r=".41"/>
<circle cx="165.1" cy="131.1" r=".41"/>
</g>
<text font-size="4.2" fill="#00f" x="15.2" y="19">GPIO</text>
<g font-size="2.1" fill="#a00000">
<text x="113.2" y="28.5" transform="rotate(-90 113.2 28.5)">-</text>
<text x="123.3" y="28.5" transform="rotate(-90 123.3 28.5)">-</text>
<text x="137.8" y="38.1">1</text>
<text x="137.8" y="40.6">3</text>
<text x="150.5" y="38.1">2</text>
<text x="150.5" y="40.6">4</text>
<text x="169" y="36.2" transform="rotate(-90 169 36.2)">-</text>
<text x="137.8" y="43.2">5</text>
<text x="137.8" y="45.7">7</text>
<text x="150.5" y="43.2">6</text>
<text x="150.5" y="45.7">8</text>
<text x="137.3" y="50.8">11</text>
<text x="137.3" y="53.3">13</text>
<text x="137.8" y="48.3">9</text>
<text x="150" y="48.3">10</text>
<text x="150" y="50.8">12</text>
<text x="150" y="53.3">14</text>
<text x="137.3" y="55.9">15</text>
<text x="137.3" y="58.4">17</text>
<text x="150" y="55.9">16</text>
<text x="150" y="58.4">18</text>
<text x="137.3" y="63.5">21</text>
<text x="137.3" y="61">19</text>
<text x="150" y="61">20</text>
<text x="150" y="63.5">22</text>
<text x="137.8" y="95.2">1</text>
<text x="150.5" y="95.2">2</text>
<text x="137.8" y="97.8">3</text>
<text x="150.5" y="97.8">4</text>
<text x="137.8" y="125.7">1</text>
<text x="150.5" y="125.7">2</text>
<text x="137.8" y="128.3">3</text>
<text x="137.8" y="130.8">5</text>
<text x="150.5" y="128.3">4</text>
<text x="150.5" y="130.8">6</text>
<text x="137.8" y="158.7">1</text>
<text x="137.8" y="161.3">3</text>
<text x="150.5" y="158.7">2</text>
<text x="150.5" y="161.3">4</text>
<text x="137.8" y="163.8">5</text>
<text x="137.8" y="166.4">7</text>
<text x="150.5" y="163.8">6</text>
<text x="150.5" y="166.4">8</text>
<text x="179.9" y="179.3">Autores: Ver 'doc/CHANGES.txt'</text>
<text x="214" y="179.3">Licencia: Ver 'doc/LICENCIA_CIAA_FSL.txt'</text>
<text x="179.9" y="185.4">File: gpio.sch</text>
<text x="179.9" y="182.3">CIAA - COMPUTADORA INDUSTRIAL ABIERTA ARGENTINA. Versión FSL (Freescale K60)</text>
<text x="179.9" y="191.5">Title: CIAA GPIO/SPI/I2C/USB/ANALOG</text>
<text x="179.9" y="188.4">Sheet: /GPIO/</text>
<text x="179.9" y="197.6">KiCad E.D.A.</text>
<text x="179.9" y="194.5">Size: A4</text>
<text x="201.2" y="194.5">Date: 2 dec 2014</text>
<text x="264.2" y="194.5">Rev: CEIBO 1.1</text>
<text x="264.2" y="197.6">Id: 6/13</text>
</g>
<g font-size="2.1">
<text x="125.7" y="38.1">USR_3.3V</text>
<text x="156.2" y="38.1">USR_5V</text>
<text x="119.4" y="43.2">USR_24V</text>
<text x="159.5" y="43.2">USR_24V</text>
<text x="124.5" y="97.8">USR_3.3V</text>
<text x="124.5" y="128.3">USR_3.3V</text>
</g>
<text font-size="2.1" fill="#00a0a0" x="142.4" y="36.5">J601</text>
<g font-size="2.1" fill="#808000">
<text x="57.6" y="46.7">GPIO0</text>
<text x="216.6" y="46.7">GPIO1</text>
<text x="57.6" y="49.3">GPIO2</text>
<text x="57.6" y="51.8">GPIO4</text>
<text x="216.6" y="49.3">GPIO3</text>
<text x="216.6" y="51.8">GPIO5</text>
<text x="56.4" y="59.4">GPIO10</text>
<text x="57.6" y="54.4">GPIO6</text>
<text x="57.6" y="56.9">GPIO8</text>
<text x="216.6" y="54.4">GPIO7</text>
<text x="216.6" y="56.9">GPIO9</text>
<text x="216.6" y="59.4">GPIO11</text>
<text x="56.4" y="62">GPIO12</text>
<text x="56.4" y="64.5">GPIO14</text>
<text x="216.6" y="62">GPIO13</text>
<text x="216.6" y="64.5">GPIO15</text>
<text x="112.3" y="96.3">I2C_SDA</text>
<text x="165.8" y="96.3">I2C_SCL</text>
<text x="82.3" y="126.7">AUX_UART_RX/SPI_MISO</text>
<text x="83.4" y="131.8">AUX_UART_RTS/SPI_CS</text>
<text x="173.4" y="126.7">AUX_UART_TX/SPI_MOSI</text>
<text x="173.4" y="131.8">AUX_UART_CTS/SPI_CLK</text>
<text x="96.7" y="159.8">AN0</text>
<text x="188.6" y="159.8">AN2</text>
<text x="96.7" y="164.8">AN1</text>
<text x="188.6" y="164.8">AN3</text>
</g>
<g font-size="2.1" fill="#00f">
<text x="121.9" y="70.5">Conectores de expansión LVTTL.</text>
<text x="121.9" y="72.6">En formato de pines, 2.54mm de pitch.</text>
<text x="139.7" y="88.9">Aux. I2C</text>
<text x="134.6" y="119.4">Aux. UART / SPI</text>
<text x="138.4" y="152.4">Aux. Analog</text>
</g>
<g font-size="1.8" fill="#a00000">
<text x="37.3" y="11.9">1</text>
<text x="92.7" y="11.9">2</text>
<text x="148" y="11.9">3</text>
<text x="203.3" y="11.9">4</text>
<text x="258.6" y="11.9">5</text>
<text x="10.4" y="42.7">A</text>
<text x="285.3" y="42.7">A</text>
<text x="10.4" y="105.9">B</text>
<text x="285.3" y="105.9">B</text>
<text x="10.4" y="169.1">C</text>
<text x="285.3" y="169.1">C</text>
<text x="37.3" y="199.8">1</text>
<text x="92.7" y="199.8">2</text>
<text x="148" y="199.8">3</text>
<text x="203.3" y="199.8">4</text>
<text x="258.6" y="199.8">5</text>
</g>
<g font-size="1.8" fill="#00a0a0">
<text x="111.2" y="35.9" transform="rotate(-90 111.2 35.9)">TH605</text>
<text x="126.9" y="31.4">TH601</text>
<text x="128.3" y="34">MF-USMF035-2</text>
<text x="149.9" y="33.8">MF-USMF110-2</text>
<text x="158.6" y="31.3">TH603</text>
<text x="118.8" y="38.6" transform="rotate(-90 118.8 38.6)">1812L110/33MR</text>
<text x="142.6" y="68.1">GPIO</text>
<text x="142.8" y="93.5">J602</text>
<text x="142.8" y="124">J604</text>
<text x="142.8" y="157">J603</text>
</g>
<g font-size="1.4" fill="#00a0a0">
<text x="69.8" y="29.9" transform="rotate(-90 69.8 29.9)">D601</text>
<text x="74.9" y="29.9" transform="rotate(-90 74.9 29.9)">D602</text>
<text x="80" y="29.9" transform="rotate(-90 80 29.9)">D603</text>
<text x="85" y="29.9" transform="rotate(-90 85 29.9)">D605</text>
<text x="90.1" y="29.9" transform="rotate(-90 90.1 29.9)">D607</text>
<text x="95.2" y="29.9" transform="rotate(-90 95.2 29.9)">D609</text>
<text x="100.3" y="29.9" transform="rotate(-90 100.3 29.9)">D611</text>
<text x="105.4" y="29.9" transform="rotate(-90 105.4 29.9)">D614</text>
<text x="175.1" y="29.9" transform="rotate(-90 175.1 29.9)">D617</text>
<text x="180.1" y="29.9" transform="rotate(-90 180.1 29.9)">D619</text>
<text x="185.2" y="29.9" transform="rotate(-90 185.2 29.9)">D621</text>
<text x="190.3" y="29.9" transform="rotate(-90 190.3 29.9)">D624</text>
<text x="195.4" y="29.9" transform="rotate(-90 195.4 29.9)">D627</text>
<text x="200.5" y="29.9" transform="rotate(-90 200.5 29.9)">D630</text>
<text x="205.5" y="29.9" transform="rotate(-90 205.5 29.9)">D631</text>
<text x="210.6" y="29.9" transform="rotate(-90 210.6 29.9)">D632</text>
<text x="69.8" y="36.6" transform="rotate(-90 69.8 36.6)">BAV199</text>
<text x="74.9" y="36.6" transform="rotate(-90 74.9 36.6)">BAV199</text>
<text x="80" y="36.6" transform="rotate(-90 80 36.6)">BAV199</text>
<text x="85" y="36.6" transform="rotate(-90 85 36.6)">BAV199</text>
<text x="90.1" y="36.6" transform="rotate(-90 90.1 36.6)">BAV199</text>
<text x="95.2" y="36.6" transform="rotate(-90 95.2 36.6)">BAV199</text>
<text x="100.3" y="36.6" transform="rotate(-90 100.3 36.6)">BAV199</text>
<text x="105.4" y="36.6" transform="rotate(-90 105.4 36.6)">BAV199</text>
<text x="175.1" y="36.6" transform="rotate(-90 175.1 36.6)">BAV199</text>
<text x="180.1" y="36.6" transform="rotate(-90 180.1 36.6)">BAV199</text>
<text x="185.2" y="36.6" transform="rotate(-90 185.2 36.6)">BAV199</text>
<text x="190.3" y="36.6" transform="rotate(-90 190.3 36.6)">BAV199</text>
<text x="195.4" y="36.6" transform="rotate(-90 195.4 36.6)">BAV199</text>
<text x="200.5" y="36.6" transform="rotate(-90 200.5 36.6)">BAV199</text>
<text x="205.5" y="36.6" transform="rotate(-90 205.5 36.6)">BAV199</text>
<text x="210.6" y="36.6" transform="rotate(-90 210.6 36.6)">BAV199</text>
<text x="128.2" y="85.7" transform="rotate(-90 128.2 85.7)">D615</text>
<text x="159.8" y="85.7" transform="rotate(-90 159.8 85.7)">D618</text>
<text x="128.2" y="92.5" transform="rotate(-90 128.2 92.5)">BAV199</text>
<text x="159.8" y="92.5" transform="rotate(-90 159.8 92.5)">BAV199</text>
<text x="143.7" y="101">I2C</text>
<text x="116.8" y="116.2" transform="rotate(-90 116.8 116.2)">D604</text>
<text x="123.1" y="116.2" transform="rotate(-90 123.1 116.2)">D606</text>
<text x="161.1" y="116.2" transform="rotate(-90 161.1 116.2)">D626</text>
<text x="167.4" y="116.2" transform="rotate(-90 167.4 116.2)">D629</text>
<text x="116.8" y="122.9" transform="rotate(-90 116.8 122.9)">BAV199</text>
<text x="123.1" y="122.9" transform="rotate(-90 123.1 122.9)">BAV199</text>
<text x="161.1" y="122.9" transform="rotate(-90 161.1 122.9)">BAV199</text>
<text x="167.4" y="122.9" transform="rotate(-90 167.4 122.9)">BAV199</text>
<text x="143.6" y="134">SPI</text>
<text x="109.2" y="149.2" transform="rotate(-90 109.2 149.2)">D612</text>
<text x="115.5" y="149.2" transform="rotate(-90 115.5 149.2)">D616</text>
<text x="175.1" y="149.2" transform="rotate(-90 175.1 149.2)">D620</text>
<text x="181.4" y="149.2" transform="rotate(-90 181.4 149.2)">D622</text>
<text x="109.2" y="156" transform="rotate(-90 109.2 156)">BAV199</text>
<text x="115.5" y="156" transform="rotate(-90 115.5 156)">BAV199</text>
<text x="175.1" y="156" transform="rotate(-90 175.1 156)">BAV199</text>
<text x="181.4" y="156" transform="rotate(-90 181.4 156)">BAV199</text>
<text x="104.6" y="157.4">GNDA</text>
<text x="110.9" y="157.4">GNDA</text>
<text x="124.1" y="157.6">R601</text>
<text x="124.5" y="159.4">10k</text>
<text x="162.2" y="157.6">R603</text>
<text x="162.7" y="159.4">10k</text>
<text x="174.4" y="157.4">GNDA</text>
<text x="180.8" y="157.4">GNDA</text>
<text x="124.1" y="167.2">R602</text>
<text x="124.5" y="164.5">10k</text>
<text x="162.2" y="167.2">R604</text>
<text x="162.7" y="164.5">10k</text>
<text x="131.3" y="171.4">GNDA</text>
<text x="140" y="169.6">ANALOG AUX</text>
<text x="154.1" y="171.4">GNDA</text>
</g>
<g font-size="1.1" fill="#00a0a0">
<text x="65.9" y="23.2">+3.3V</text>
<text x="71" y="23.2">+3.3V</text>
<text x="76.1" y="23.2">+3.3V</text>
<text x="81.2" y="23.2">+3.3V</text>
<text x="86.2" y="23.2">+3.3V</text>
<text x="91.3" y="23.2">+3.3V</text>
<text x="96.4" y="23.2">+3.3V</text>
<text x="101.5" y="23.2">+3.3V</text>
<text x="113.1" y="22.2">+24V</text>
<text x="123.1" y="21.9">+3.3V</text>
<text x="165.4" y="22.4">+5V</text>
<text x="175.1" y="23.2">+3.3V</text>
<text x="180.2" y="23.2">+3.3V</text>
<text x="185.3" y="23.2">+3.3V</text>
<text x="190.4" y="23.2">+3.3V</text>
<text x="195.5" y="23.2">+3.3V</text>
<text x="200.5" y="23.2">+3.3V</text>
<text x="205.6" y="23.2">+3.3V</text>
<text x="210.7" y="23.2">+3.3V</text>
<text x="124.3" y="79.1">+3.3V</text>
<text x="159.9" y="79.1">+3.3V</text>
<text x="112.9" y="109.5">+3.3V</text>
<text x="119.3" y="109.5">+3.3V</text>
<text x="161.2" y="109.5">+3.3V</text>
<text x="167.5" y="109.5">+3.3V</text>
<text x="104.1" y="143.1">+3.3VADC</text>
<text x="110.5" y="143.1">+3.3VADC</text>
<text x="174" y="143.1">+3.3VADC</text>
<text x="180.3" y="143.1">+3.3VADC</text>
</g>
</svg>
